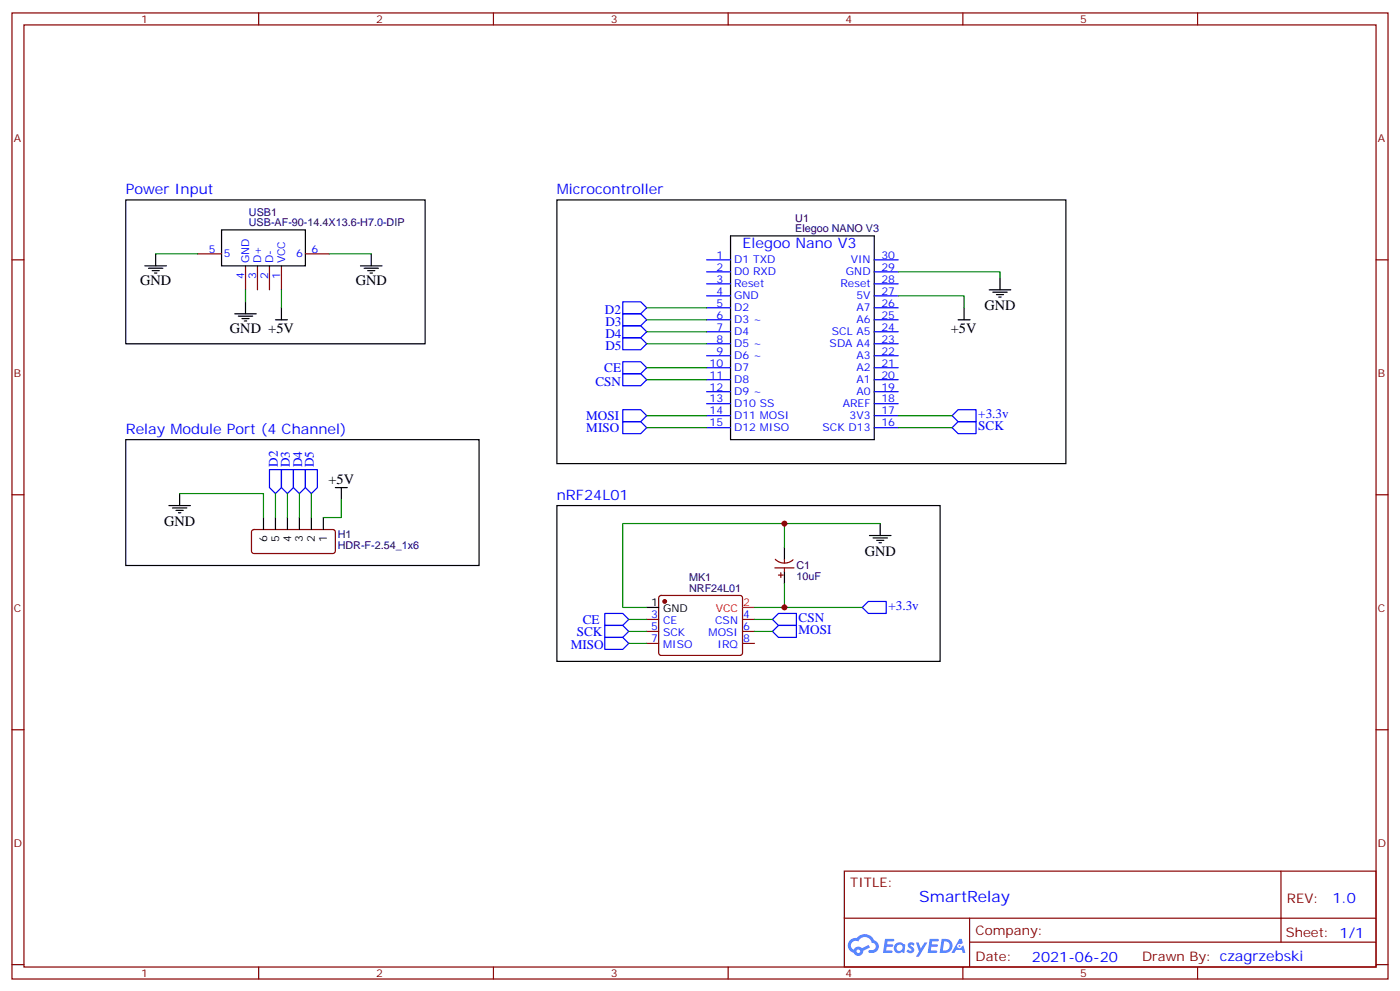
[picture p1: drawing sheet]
<svg xmlns="http://www.w3.org/2000/svg" width="412mm" height="292mm" viewBox="0 0 412 292" stroke-linecap="round" stroke-linejoin="round" font-family="sans-serif">
<g fill="none" stroke="#870000" stroke-width=".35">
<path d="M3.5 3.8h405.4v284.3h-405.4zM7.1 7.3h398.2v277.3h-398.2zM76.2 3.8v3.5M145.3 3.8v3.5M214.5 3.8v3.5M283.6 3.8v3.5M352.8 3.8v3.5M3.5 76.5h3.6M405.3 76.5h3.6M3.5 145.6h3.6M405.3 145.6h3.6M3.5 214.8h3.6"/>
<path d="M405.3 214.8h3.6M248.7 256.4h156.6v28.2h-156.6zM377.3 256.4v20.9M248.7 270.2h156.5M285.6 277.3h119.6M285.6 270.2v14.2M3.5 283.9h3.6M76.2 284.6v3.5M145.3 284.6v3.5M214.5 284.6v3.5M283.6 284.6v3.5M352.8 284.6v3.5"/>
<path d="M405.3 283.9h3.6"/>
</g>
<g fill="#5487ff">
<path d="M267.7 277.6a1.22 1.22 0 0 1 1.7 .2l-.4 .6a.47 .47 0 0 0-.3-.4 .47 .47 0 0 0-.5 .2l.1 .2a1.14 1.14 0 0 1 .8 1.8 1.14 1.14 0 0 1-1.9 0l-.2-.2 .5-.6 .7 .5a.29 .29 0 0 0 .3-.3 .29 .29 0 0 0-.2-.3 1.04 1.04 0 0 1-.6-1.7z"/>
<path d="M260.7 276.3h2.4l.3 .2-.2 .5-1.8 .1-.1 .8h1.5l.3 .4-.3 .4h-1.6l-.2 1.1h1.7l.2 .3-.2 .3-2.6 .1z"/>
<path d="M273.8 276.3h2.4l.3 .2-.1 .5-1.8 .1-.2 .8h1.6l.3 .4-.4 .4h-1.6l-.1 1.1h1.7l.2 .3-.2 .3-2.6 .1z"/>
<path d="M282.6 276.3h.7l.3 1.3-.6 .3a.69 .69 0 0 0-1 .3 .69 .69 0 0 0 .4 .9 .69 .69 0 0 0 .9-.6l.5-.2 .6 2.2h-.8l-.2-.9h-1.8l-.5 .9h-.8z"/>
<path d="M269.8 277.4h.8l.6 1.8 1.1-1.8h.9l-2.6 4.2h-.8l.9-1.5z"/>
<path d="M277.4 276.3l-.6 4.2h1.3a2.11 2.11 0 0 0 2.5-2.1 2.11 2.11 0 0 0-2.5-2.1zM278.1 277.1a1.39 1.39 0 0 1 1.7 1.4 1.39 1.39 0 0 1-1.8 1.3h-.3z"/>
<path d="M263.7 277.9a1.54 1.54 0 0 0-.1 2.2 1.54 1.54 0 0 0 2.2 .1l.6 .3 .3-2.3-.2-.3h-.4a1.49 1.49 0 0 0-2.4 0zM264 278.9a.94 .94 0 0 1 1.8 0 .94 .94 0 0 1-1.8 0z"/>
<path d="M250.4 276.7a2.18 2.18 0 0 0 1.1 3.7 1.44 1.44 0 0 0 1.6 .9 1.44 1.44 0 0 0 1.2-1.4l2-1.1-.5-.7-1.9 1a1.47 1.47 0 0 0-2.4 .4 1.39 1.39 0 0 1-.7-1.9 1.39 1.39 0 0 1 2-.5 2.12 2.12 0 0 1 2.2-1.3 2.12 2.12 0 0 1 1.9 1.7 1.14 1.14 0 0 1 1.1 1.4 1.14 1.14 0 0 1-1.7 .7 .43 .43 0 0 0-.5 .4 .43 .43 0 0 0 .4 .5 1.98 1.98 0 0 0 2.5-1.2 1.98 1.98 0 0 0-1.2-2.6 3.1 3.1 0 0 0-5.3-.6l-.9 .1zM252.3 280a.55 .55 0 0 1 1.1 0 .55 .55 0 0 1-1.1 0z"/>
<circle cx="282.6" cy="278.4" r=".26"/>
</g>
<g fill="none" stroke="#000" stroke-width=".35">
<path d="M37 58.8h88.2v42.4h-88.2zM164 58.8h150v77.7h-150zM42.7 78.2h6.3M43.7 79h4.3M44.8 79.7h2.1M45.9 74.7v3.5M65.3 67.7h24.7v10.5h-24.7zM106.2 78.2h6.3M107.2 79h4.3M108.3 79.7h2.1M109.4 74.7v3.5M215.2 69.4h42.3v60h-42.3z"/>
<path d="M45.5 80.4h.7M69.1 92.4h6.4M70.2 93.1h4.2M71.3 93.8h2.1M72 94.5h.7M72.3 88.8v3.6M81.1 94.1h3.6M82.9 90.6v3.5M109 80.4h.7M282.2 94.1h3.6M284 90.6v3.5M291.4 85.3h6.3"/>
<path d="M292.5 86h4.2M293.5 86.7h2.1M294.2 87.4h.7M294.6 81.8v3.5M37 129.4h104.1v37h-104.1zM49.7 148.8h6.4M50.8 149.5h4.2M51.9 150.2h2.1M52.6 150.9h.7M52.9 145.3v3.5M77.6 152.3v3.6M81.1 152.3v3.6"/>
<path d="M84.7 152.3v3.6M88.2 152.3v3.6M91.7 152.3v3.6M95.2 152.3v3.6M98.8 143.5h3.5M100.5 143.5v3.5M164 148.8h112.9v45.9h-112.9zM256.1 157.6h6.4M257.2 158.3h4.2M258.2 159h2.1M258.9 159.7h.7M259.3 154.1v3.5"/>
<path d="M190.5 178.8h3.5M231.1 161.1v3.6M231.1 168.2v3.5"/>
</g>
<g fill="none" stroke="#00f" stroke-width=".35">
<path d="M208.1 76.5h7.1M257.5 76.5h7.1M183.4 88.8h5.3l1.8 1.8-1.8 1.8h-5.3zM183.4 92.4h5.3l1.8 1.7-1.8 1.8h-5.3zM183.4 95.9h5.3l1.8 1.7-1.8 1.8h-5.3zM183.4 99.4h5.3l1.8 1.8-1.8 1.7h-5.3zM208.1 80h7.1M208.1 83.5h7.1M208.1 87.1h7.1M208.1 90.6h7.1M208.1 94.1h7.1M208.1 97.6h7.1"/>
<path d="M257.5 80h7.1M257.5 83.5h7.1M257.5 87.1h7.1M257.5 90.6h7.1M257.5 94.1h7.1M257.5 97.6h7.1M183.4 106.5h5.3l1.8 1.7-1.8 1.8h-5.3zM183.4 110h5.3l1.8 1.8-1.8 1.7h-5.3zM208.1 101.2h7.1M208.1 104.7h7.1M208.1 108.2h7.1M208.1 111.8h7.1"/>
<path d="M208.1 115.3h7.1M208.1 118.8h7.1M257.5 101.2h7.1M257.5 104.7h7.1M257.5 108.2h7.1M257.5 111.8h7.1M257.5 115.3h7.1M257.5 118.8h7.1M79.4 138.2h3.5v5.3l-1.8 1.8-1.7-1.8zM82.9 138.2h3.5v5.3l-1.7 1.8-1.8-1.8zM86.4 138.2h3.6v5.3l-1.8 1.8-1.8-1.8zM90 138.2h3.5v5.3l-1.8 1.8-1.7-1.8z"/>
<path d="M183.4 124.1h5.3l1.8 1.8-1.8 1.7h-5.3zM183.4 120.6h5.3l1.8 1.7-1.8 1.8h-5.3zM208.1 122.3h7.1M208.1 125.9h7.1M257.5 122.3h7.1M257.5 125.9h7.1M280.5 125.9l1.7-1.8h5.3v3.5h-5.3zM282.2 120.6h5.3v3.5h-5.3l-1.7-1.8zM254 178.8l1.8-1.8h5.3v3.6h-5.3zM178.2 180.6h5.2l1.8 1.7-1.8 1.8h-5.2zM178.2 184.1h5.2l1.8 1.7-1.8 1.8h-5.2zM178.2 187.6h5.2l1.8 1.8-1.8 1.7h-5.2z"/>
<path d="M227.5 185.8l1.8-1.7h5.3v3.5h-5.3zM229.3 180.6h5.3v3.5h-5.3l-1.8-1.8z"/>
</g>
<g fill="none" stroke="#870000" stroke-width=".35">
<path d="M58.2 74.7h7.1M72.3 78.2v7.1M75.8 78.2v7.1M79.4 78.2v7.1M82.9 78.2v7.1M90 74.7h7M74.3 156.1l.5-.2h23.5l.5 .7-.1 5.9-.6 .4-23.6-.1-.4-.6v-5.6zM194.3 175.5l.4-.2h23.3l.5 .2 .2 .5v16.5l-.7 .4-23.5-.1-.5-.6v-16.2zM228.2 167.1h5.7M228.4 164.6a3.8 3.8 0 0 0 5.2 .2M229.3 169.3h1.4M230 168.6v1.4"/>
<path d="M231.1 164.7v1M231.1 167.1v1.1M190.5 189.4h3.5M190.5 182.3h3.5M190.5 185.8h3.5M218.7 189.4h3.5M218.7 182.3h3.5M218.7 185.8h3.5"/>
</g>
<g fill="none" stroke="#008700" stroke-width=".35">
<path d="M45.9 74.7h12.3M97 74.7h12.4M72.3 85.3v3.5M82.9 85.3v5.3M190.5 90.6h17.6M190.5 94.1h17.6M190.5 97.6h17.6M264.6 87.1h19.4v3.5M264.6 80h30v1.8M190.5 101.2h17.6M190.5 108.2h17.6M190.5 111.8h17.6"/>
<path d="M190.5 122.3h17.6M190.5 125.9h17.6M264.6 122.3h15.9M264.6 125.9h15.9M52.9 145.3h24.7v7M81.1 145.3v7M84.7 145.3v7M88.2 145.3v7M91.7 145.3v7M100.5 147v5.3h-5.3M231.1 154.1v7M259.3 154.1h-75.9v24.7h7.1"/>
<path d="M222.2 178.8h31.8M231.1 171.7v7.1M185.2 182.3h5.3M185.2 185.8h5.3M185.2 189.4h5.3M222.2 182.3h5.3M222.2 185.8h5.3"/>
</g>
<circle cx="195.8" cy="177" r=".53" fill="#870000" stroke="#870000" stroke-width=".35"/>
<path d="M218.7 178.8h3.5" fill="none" stroke="#f00" stroke-width=".35"/>
<g fill="#c00">
<circle cx="231.1" cy="178.8" r=".88"/>
<circle cx="231.1" cy="154.1" r=".88"/>
</g>
<text font-size="4.6" fill="#00f" x="270.8" y="265.4">SmartRelay</text>
<g font-size="4.2" fill="#00f">
<text x="37" y="57.1">Power Input</text>
<text x="164" y="57.1">Microcontroller</text>
<text x="218.7" y="73">Elegoo Nano V3</text>
<text x="37" y="127.6">Relay Module Port (4 Channel)</text>
<text x="164" y="147">nRF24L01</text>
<text x="392.5" y="265.7">1.0</text>
<text x="304" y="283">2021-06-20</text>
</g>
<g font-size="4.2">
<text x="41.3" y="83.9">GND</text>
<text x="104.8" y="83.9">GND</text>
<text x="290" y="91.3">GND</text>
<text x="67.7" y="98">GND +5V</text>
<text x="280.1" y="98.1">+5V</text>
<text x="96.8" y="142.4">+5V</text>
<text x="48.3" y="154.8">GND</text>
<text x="254.7" y="163.7">GND</text>
</g>
<g font-size="3.9" fill="#00f">
<text x="178.2" y="92.4">D2</text>
<text x="178.3" y="95.9">D3</text>
<text x="178.3" y="99.4">D4</text>
<text x="178.3" y="102.9">D5</text>
<text x="175.4" y="113.5">CSN</text>
<text x="178" y="109.5">CE</text>
<text x="172.7" y="123.6">MOSI</text>
<text x="288.2" y="123.1">+3.3v</text>
<text x="172.7" y="127.1">MISO</text>
<text x="288.2" y="126.6">SCK</text>
<text x="81.9" y="137.4" transform="rotate(-90 81.9 137.4)">D2</text>
<text x="85.4" y="137.6" transform="rotate(-90 85.4 137.6)">D3</text>
<text x="89" y="137.6" transform="rotate(-90 89 137.6)">D4</text>
<text x="92.5" y="137.6" transform="rotate(-90 92.5 137.6)">D5</text>
<text x="261.7" y="179.5">+3.3v</text>
<text x="171.7" y="183.6">CE</text>
<text x="235.2" y="183.1">CSN</text>
<text x="168.1" y="191.1">MISO</text>
<text x="169.9" y="187.1">SCK</text>
<text x="235.2" y="186.6">MOSI</text>
</g>
<g font-size="3.9" fill="#800">
<text x="250.5" y="261">TITLE:</text>
<text x="379.1" y="265.7">REV:</text>
<text x="287.4" y="275.2">Company:</text>
<text x="378.7" y="275.8">Sheet: 1/1</text>
<text x="287.4" y="282.9">Date:</text>
<text x="336.4" y="282.9">Drawn By: czagrzebski</text>
</g>
<g font-size="3.2" fill="#800">
<text x="41.6" y="6.8">1</text>
<text x="110.8" y="6.8">2</text>
<text x="179.9" y="6.8">3</text>
<text x="249.1" y="6.8">4</text>
<text x="318.2" y="6.8">5</text>
<text x="4.1" y="41.9">A</text>
<text x="405.9" y="41.9">A</text>
<text x="4.1" y="111.1">B</text>
<text x="405.9" y="111.1">B</text>
<text x="4.1" y="180.2">C</text>
<text x="405.9" y="180.2">C</text>
<text x="4.1" y="249.3">D</text>
<text x="405.9" y="249.3">D</text>
<text x="41.6" y="287.6">1</text>
<text x="110.8" y="287.6">2</text>
<text x="179.9" y="287.6">3</text>
<text x="249.1" y="287.6">4</text>
<text x="318.2" y="287.6">5</text>
</g>
<g font-size="3.2" fill="#000080">
<text x="73.3" y="63.4">USB1</text>
<text x="234.3" y="65.2">U1</text>
<text x="73.3" y="66.6">USB-AF-90-14.4X13.6-H7.0-DIP</text>
<text x="234.3" y="68.4">Elegoo NANO V3</text>
<text x="99.5" y="161.6">HDR-F-2.54_1x6</text>
<text x="99.5" y="158.4">H1</text>
<text x="234.6" y="167.6">C1</text>
<text x="203" y="170.9">MK1</text>
<text x="234.6" y="170.8">10uF</text>
<text x="203" y="174.1">NRF24L01</text>
</g>
<g font-size="3.2" fill="#00f">
<text x="61.5" y="74.4">5</text>
<text x="66" y="75.8">5</text>
<text x="73.4" y="77.5" transform="rotate(-90 73.4 77.5)">GND</text>
<text x="76.9" y="77.5" transform="rotate(-90 76.9 77.5)">D+</text>
<text x="80.4" y="77.5" transform="rotate(-90 80.4 77.5)">D-</text>
<text x="84" y="77.5" transform="rotate(-90 84 77.5)">VCC</text>
<text x="87.2" y="75.8">6</text>
<text x="91.7" y="74.4">6</text>
<text x="211.1" y="76.1">1</text>
<text x="216.3" y="77.5">D1 TXD</text>
<text x="250.6" y="77.5">VIN</text>
<text x="259.6" y="76.1">30</text>
<text x="72" y="82" transform="rotate(-90 72 82)">4</text>
<text x="75.5" y="82" transform="rotate(-90 75.5 82)">3</text>
<text x="79" y="82" transform="rotate(-90 79 82)">2</text>
<text x="82.5" y="82" transform="rotate(-90 82.5 82)">1</text>
<text x="211.1" y="79.7">2</text>
<text x="211.1" y="83.2">3</text>
<text x="216.3" y="81.1">D0 RXD</text>
<text x="249.2" y="81.1">GND</text>
<text x="259.6" y="79.7">29</text>
<text x="259.6" y="83.2">28</text>
<text x="211.1" y="86.7">4</text>
<text x="216.3" y="84.6">Reset</text>
<text x="216.3" y="88.1">GND</text>
<text x="247.6" y="84.6">Reset</text>
<text x="252.3" y="88.1">5V</text>
<text x="259.6" y="86.7">27</text>
<text x="211.1" y="90.2">5</text>
<text x="211.1" y="93.8">6</text>
<text x="216.3" y="91.7">D2</text>
<text x="216.3" y="95.2">D3 ~</text>
<text x="252.3" y="91.7">A7</text>
<text x="252.3" y="95.2">A6</text>
<text x="259.6" y="90.2">26</text>
<text x="259.6" y="93.8">25</text>
<text x="211.1" y="97.3">7</text>
<text x="211.1" y="100.8">8</text>
<text x="216.3" y="98.7">D4</text>
<text x="245" y="98.7">SCL A5</text>
<text x="259.6" y="97.3">24</text>
<text x="259.6" y="100.8">23</text>
<text x="209" y="107.9">10</text>
<text x="211.1" y="104.4">9</text>
<text x="216.3" y="102.2">D5 ~</text>
<text x="216.3" y="105.8">D6 ~</text>
<text x="244.4" y="102.2">SDA A4</text>
<text x="252.3" y="105.8">A3</text>
<text x="259.6" y="104.4">22</text>
<text x="259.6" y="107.9">21</text>
<text x="209" y="111.4">11</text>
<text x="216.3" y="109.3">D7</text>
<text x="216.3" y="112.8">D8</text>
<text x="252.3" y="109.3">A2</text>
<text x="252.3" y="112.8">A1</text>
<text x="259.6" y="111.4">20</text>
<text x="209" y="114.9">12</text>
<text x="209" y="118.5">13</text>
<text x="216.3" y="116.3">D9 ~</text>
<text x="216.3" y="119.9">D10 SS</text>
<text x="248.3" y="119.9">AREF</text>
<text x="252.3" y="116.3">A0</text>
<text x="259.6" y="114.9">19</text>
<text x="259.6" y="118.5">18</text>
<text x="209" y="122">14</text>
<text x="209" y="125.5">15</text>
<text x="216.3" y="123.4">D11 MOSI</text>
<text x="250.3" y="123.4">3V3</text>
<text x="259.6" y="122">17</text>
<text x="259.6" y="125.5">16</text>
<text x="216.3" y="126.9">D12 MISO</text>
<text x="242.3" y="126.9">SCK D13</text>
<text x="191.8" y="182">3</text>
<text x="191.8" y="185.5">5</text>
<text x="195.3" y="183.7">CE</text>
<text x="210.7" y="183.7">CSN</text>
<text x="218.9" y="185.5">6</text>
<text x="218.9" y="182">4</text>
<text x="191.8" y="189">7</text>
<text x="195.3" y="187.3">SCK</text>
<text x="195.3" y="190.8">MISO</text>
<text x="208.7" y="187.3">MOSI</text>
<text x="211.4" y="190.8">IRQ</text>
<text x="218.9" y="189">8</text>
</g>
<g font-size="3.2">
<text x="78.7" y="159.6" transform="rotate(-90 78.7 159.6)">6</text>
<text x="82.2" y="159.6" transform="rotate(-90 82.2 159.6)">5</text>
<text x="85.7" y="159.6" transform="rotate(-90 85.7 159.6)">4</text>
<text x="89.3" y="159.6" transform="rotate(-90 89.3 159.6)">3</text>
<text x="92.8" y="159.6" transform="rotate(-90 92.8 159.6)">2</text>
<text x="96.3" y="159.6" transform="rotate(-90 96.3 159.6)">1</text>
<text x="191.8" y="178.4">1</text>
<text x="195.3" y="180.2">GND</text>
</g>
<g font-size="3.2" fill="#f00">
<text x="218.9" y="178.4">2</text>
<text x="210.8" y="180.2">VCC</text>
</g>
</svg>
